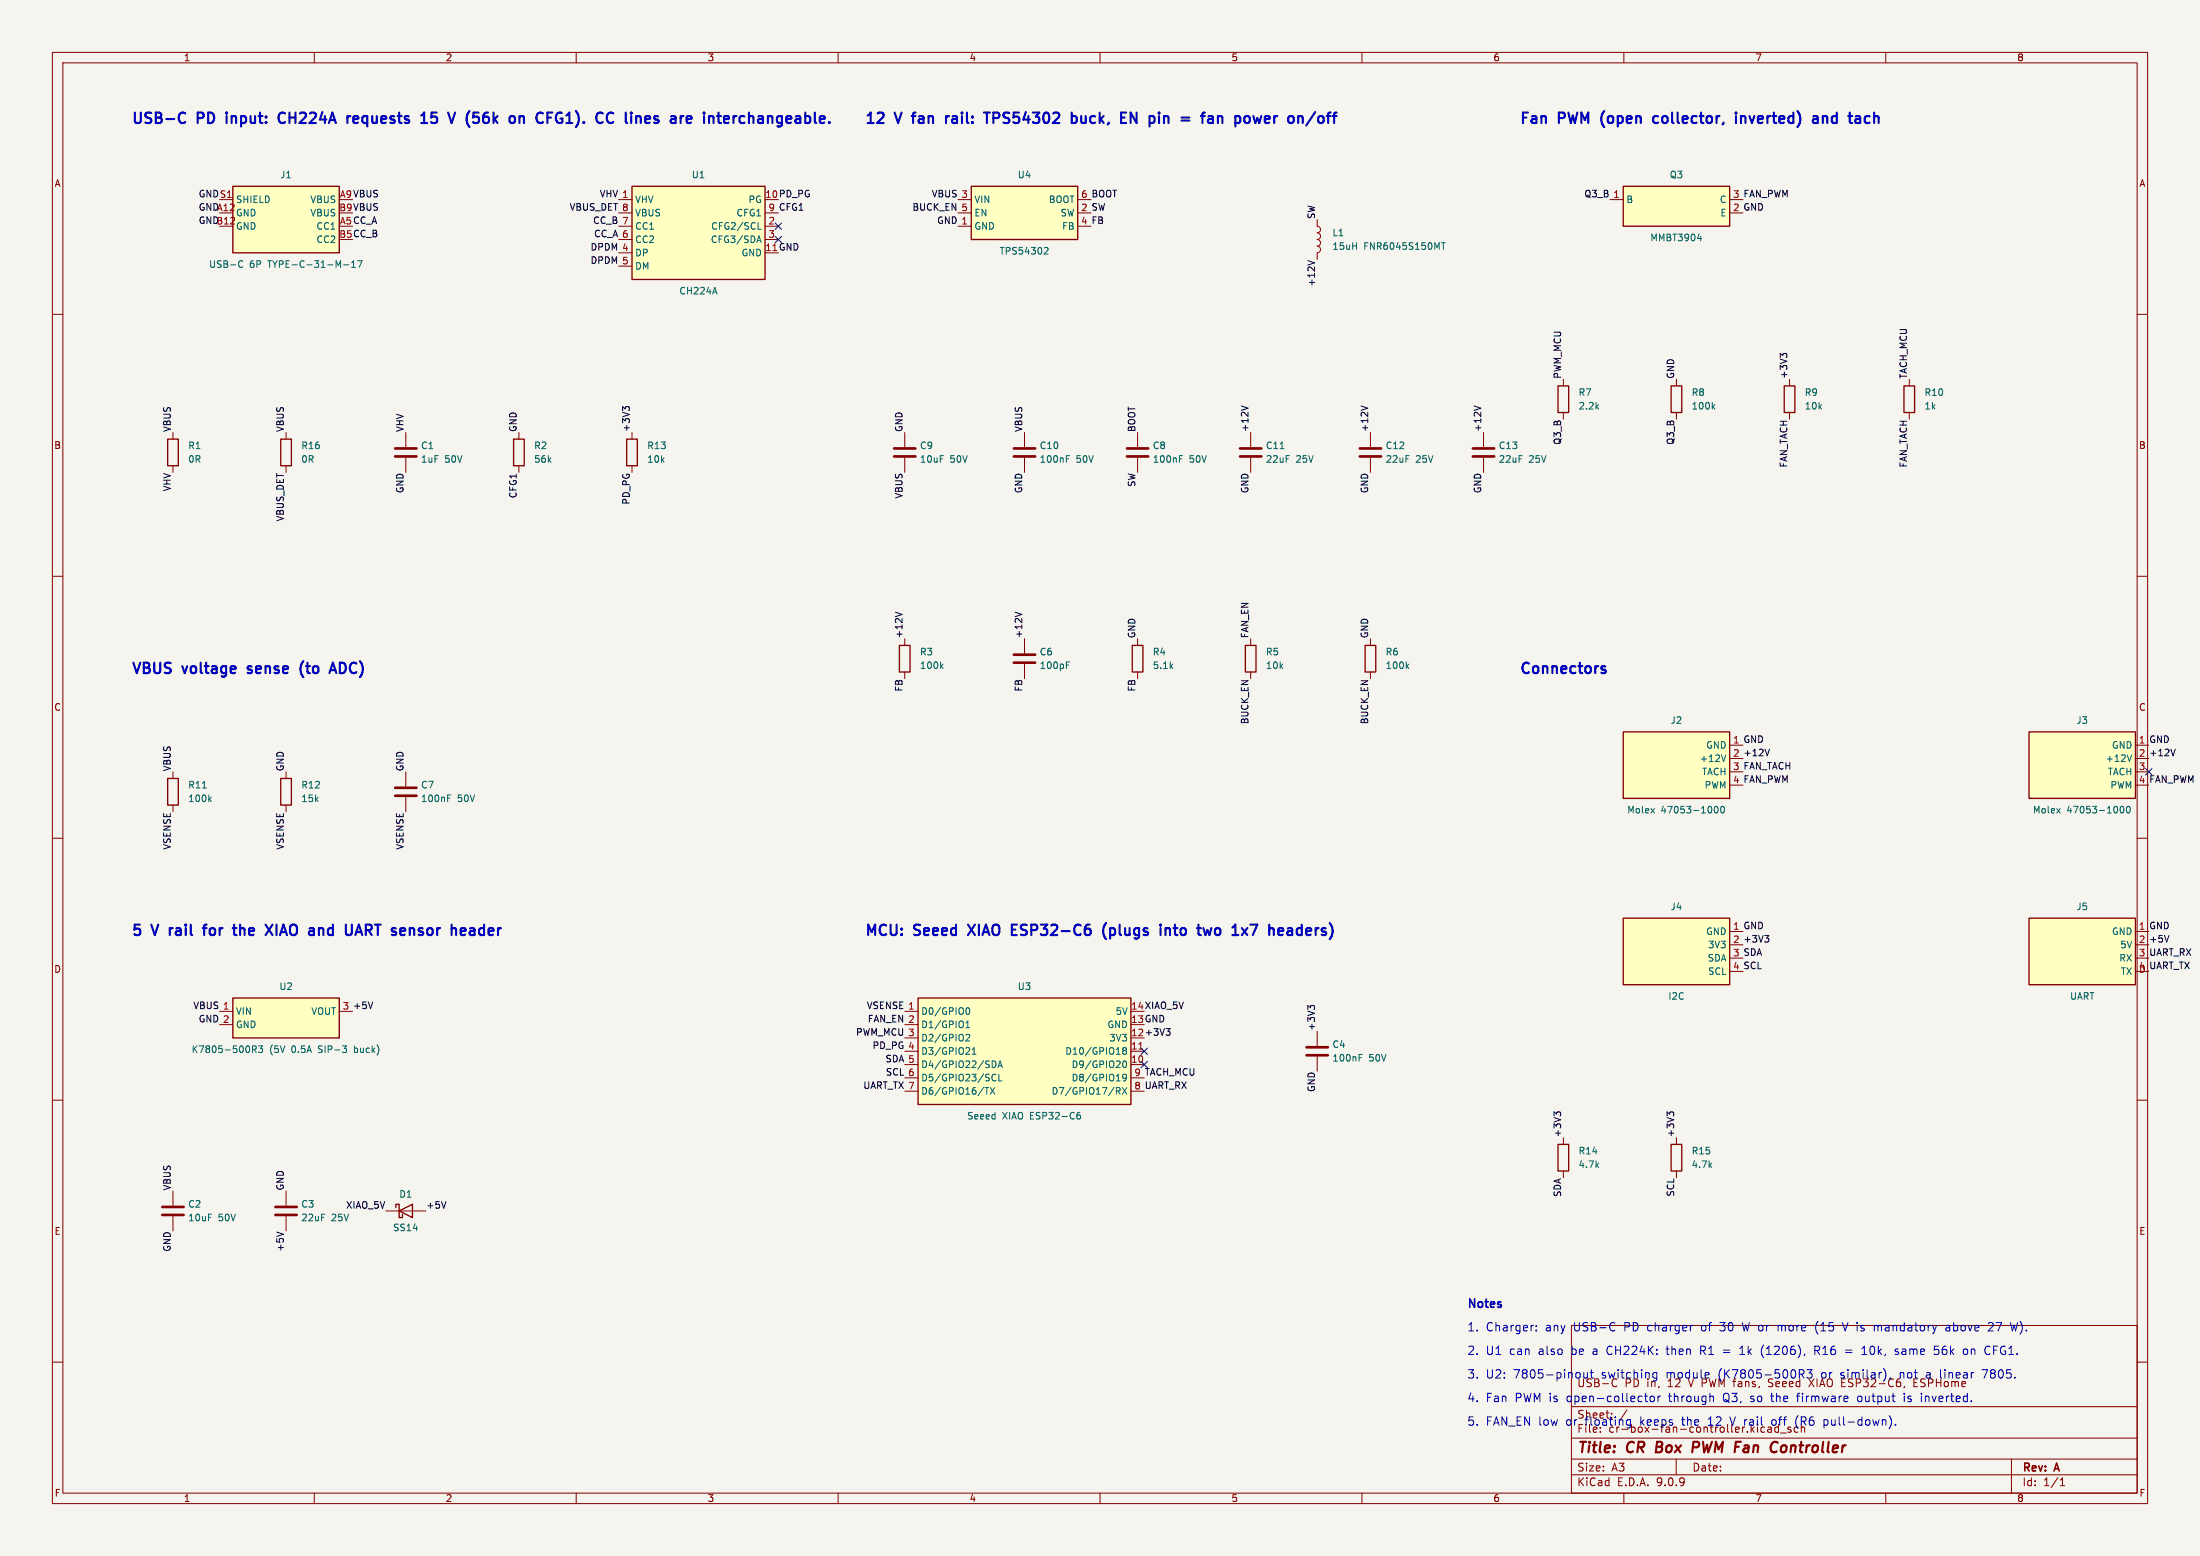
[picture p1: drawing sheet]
<svg xmlns="http://www.w3.org/2000/svg" width="420mm" height="297mm" viewBox="0 0 420 297" stroke-linecap="round" stroke-linejoin="round" font-family="sans-serif">
<path d="M0 0h420v297h-420z" fill="#f5f4ef" stroke="#f5f4ef" stroke-width=".19"/>
<g fill="none" stroke="#840000" stroke-width=".19">
<path d="M10 10h400v277h-400zM12 12h396v273h-396zM60 10v2M110 10v2M160 10v2M210 10v2M260 10v2M310 10v2M360 10v2M10 60h2M408 60h2M10 110h2"/>
<path d="M408 110h2M10 160h2M408 160h2M10 210h2M408 210h2M73.7 231.1h7.6M300 253h108v32h-108zM10 260h2M300 278.5h108M300 274.5h108M300 268.5h108M307.7 269.8v.1"/>
<path d="M308.7 264.5l-.3 .2-.4-.1M310.6 269.1l-1.3 1.9M320 278.5v3M336.2 273.1l.2 .3 .5-.1M337.5 272.5h.6l.1 .9M337.6 264.6l.2 .1M338.2 272.7l-.5 .1a.29 .29 0 0 0-.3 .3 .29 .29 0 0 0 .3 .3l.5-.1M338.8 272.7l.1 .6h.6M339.5 271.9v1.5M339.9 273.5h1.1M341.9 273v.3h-.6M343.2 272.5l-.4-.1-.3 .3 .2 .6h.5"/>
<path d="M345.3 263.2l1 1.5M346.3 263.2l-1 1.5M363.6 264.6l-.1 .2M365.4 263.2v1.5h.7M384 278.5v6.5M408 260h2M60 285v2M110 285v2M160 285v2M210 285v2M260 285v2M300 281.5h108"/>
<path d="M310 285v2M360 285v2M393.3 283.6h.9M393.3 282.5l.4-.4v1.5"/>
</g>
<path d="M316.3 275.2l-.2 2h.8M323.3 275.2h.8M324.1 276.2l-.9 .1M340.7 275.9a.62 .62 0 0 0-.7 .4v.7a.52 .52 0 0 0 .8 .1" fill="none" stroke="#840000" stroke-width=".4"/>
<path d="M75.6 230.5v-.6h.6v2.5h.6v-.6M76.2 231.1l2.5-1.2v2.5z" fill="none" stroke="#840000" stroke-width=".25"/>
<path d="M387.3 139.7h20.4v12.7h-20.4z" fill="#ffffc2"/>
<path d="M98 83.8h2.1v5.1h-2.1zM119.6 83.8h2.1v5.1h-2.1zM387.3 139.7h20.4v12.7h-20.4z" fill="none" stroke="#840000" stroke-width=".25"/>
<path d="M99.1 82.6v1.2M99.1 88.9v1.3M120.6 82.6v1.2M120.6 88.9v1.3M407.7 142.2h2.5M407.7 144.8h2.5M407.7 147.3h2.5M407.7 149.9h2.5" fill="none" stroke="#840000" stroke-width=".19"/>
<path d="M404.9 154l.1-.1a.68 .68 0 0 1 .5 .6 .68 .68 0 0 1-.5 .7 .84 .84 0 0 1-.1-1.2zM406.1 154l.1-.1a.68 .68 0 0 1 .5 .6 .68 .68 0 0 1-.5 .7l-.3-.5zM406.9 144.1l-.4 1.3" fill="none" stroke="#006464" stroke-width=".19"/>
<path d="M309.9 139.7h20.3v12.7h-20.3z" fill="#ffffc2"/>
<path d="M309.9 139.7h20.3v12.7h-20.3z" fill="none" stroke="#840000" stroke-width=".25"/>
<path d="M330.2 142.2h2.5M330.2 147.3h2.5" fill="none" stroke="#840000" stroke-width=".19"/>
<path d="M327.4 154l.2-.1a.68 .68 0 0 1 .4 .6 .68 .68 0 0 1-.4 .7l-.3-.5zM328.6 154l.2-.1a.68 .68 0 0 1 .4 .6 .68 .68 0 0 1-.4 .7l-.3-.5zM329.5 144.1l-.5 1.3" fill="none" stroke="#006464" stroke-width=".19"/>
<path d="M175.3 190.5h40.6v20.3h-40.6z" fill="#ffffc2"/>
<path d="M340.6 73.7h2v5h-2zM363.5 73.7h2v5h-2zM216.2 123.2h2v5.1h-2zM175.3 190.5h40.6v20.3h-40.6z" fill="none" stroke="#840000" stroke-width=".25"/>
<g fill="none" stroke="#840000" stroke-width=".19">
<path d="M341.6 72.4v1.3M341.6 78.7v1.3M364.5 72.4v1.3M364.5 78.7v1.3M172.7 82.6v2.7M172.7 87.4v2.8M195.6 121.9v2.8M195.6 126.7v2.8M217.2 121.9v1.3M217.2 128.3v1.2M172.7 193h2.6M172.7 195.6h2.6"/>
<path d="M172.7 198.1h2.6M251.5 196.9v2.7M172.7 200.7h2.6M172.7 203.2h2.6M172.7 205.7h2.6M172.7 208.3h2.6M215.9 200.7h2.5M215.9 203.2h2.5M215.9 205.7h2.5M215.9 208.3h2.5M251.5 201.7v2.8M54.6 227.3v2.8"/>
<path d="M54.6 232.2v2.7"/>
</g>
<g fill="none" stroke="#006464" stroke-width=".19">
<path d="M203.6 126.9h.4M203.6 126.3h.6M184.4 196.2h.7M184.4 195.3l.4-.4v1.3M184.5 192.6l.2-.3a.68 .68 0 0 1 .4 .7 .68 .68 0 0 1-.4 .6l-.2-.2M184.5 197.5l.4-.1 .2 .4-.8 .9h.8M185.6 201.2h.7M185.6 200.3l.4-.3v1.2M188 207.6h.7M188.4 207.6v1.3M189.1 207.6l.8 1.3M189.4 202.5a.64 .64 0 0 1 .7 .6 .64 .64 0 0 1-.7 .7"/>
<path d="M189.4 206l.4 .3 .3-.1M189.9 207.6l-.8 1.3M190.1 205.2l-.3-.2-.4 .4M190.5 203.8l.4-1.3 .5 1.3M190.6 203.4h.6M190.7 205v1.3h.6M205.6 212.9l.4-.1 .3 .3-.1 .4-.4 .1-.2-.1M206.2 212.3l-.4 .1-.2 .2M213.1 207.6h.5l.2 .2-.1 .4-.6 .1M213.4 208.3l.4 .6M214.3 207.6l.8 1.3M214.4 202.6l.2-.1a.68 .68 0 0 1 .5 .6 .68 .68 0 0 1-.5 .7l-.3-.5z"/>
<path d="M214.6 200.5l-.3 .3 .1 .3 .2 .1h.3l.1-.2v-.2l-.2-.3M214.6 200.5l-.3-.2 .3-.3h.2l.2 .2-.2 .3M214.6 200.5h.2M215 205.6l-.2 .2h-.4l-.1-.2v-.3l.3-.3h.2l.2 .3a.84 .84 0 0 1-.3 1h-.3M215.1 207.6l-.8 1.3M259.5 201.3h.6M259.5 201.9h.4"/>
</g>
<path d="M217.4 200.2h.7" fill="none" stroke="#a90000" stroke-width=".19"/>
<path d="M170.7 85.6h4.1M170.7 87.1h4.1M193.5 125h4.1M193.5 126.5h4.1M249.4 199.9h4.1M249.4 201.4h4.1M52.6 230.4h4M52.6 231.9h4" fill="none" stroke="#840000" stroke-width=".51"/>
<path d="M387.3 175.3h20.4v12.7h-20.4z" fill="#ffffc2"/>
<path d="M387.3 175.3h20.4v12.7h-20.4z" fill="none" stroke="#840000" stroke-width=".25"/>
<path d="M407.7 177.8h2.5M407.7 180.3h2.5M407.7 182.9h2.5M407.7 185.4h2.5" fill="none" stroke="#840000" stroke-width=".19"/>
<path d="M185.4 35.6h20.3v10.1h-20.3z" fill="#ffffc2"/>
<path d="M185.4 35.6h20.3v10.1h-20.3zM32 148.6h2v5.1h-2z" fill="none" stroke="#840000" stroke-width=".25"/>
<path d="M182.9 38.1h2.5M205.7 38.1h2.6M182.9 40.6h2.5M182.9 43.2h2.5M283.2 82.6v2.7M283.2 87.4v2.8M33 147.3v1.3M33 153.7v1.2" fill="none" stroke="#840000" stroke-width=".19"/>
<path d="M199.5 47.2l.5 .1 .1 .3-.8 .9h.8M38.7 150.4h.7M40 152.5l.3 .5M40.3 152.2l-.4 .4" fill="none" stroke="#006464" stroke-width=".19"/>
<path d="M281.2 85.6h4M281.2 87.1h4" fill="none" stroke="#840000" stroke-width=".51"/>
<path d="M309.9 35.6h20.3v7.6h-20.3z" fill="#ffffc2"/>
<path d="M309.9 35.6h20.3v7.6h-20.3zM297.4 73.7h2.1v5h-2.1z" fill="none" stroke="#840000" stroke-width=".25"/>
<path d="M307.3 38.1h2.6M330.2 38.1h2.5M298.4 72.4v1.3M298.4 78.7v1.3" fill="none" stroke="#840000" stroke-width=".19"/>
<path d="M324.1 45.5h.7M324.7 45.1v.9" fill="none" stroke="#006464" stroke-width=".19"/>
<path d="M44.4 190.5h20.4v7.6h-20.4z" fill="#ffffc2"/>
<path d="M319 73.7h2.1v5h-2.1zM32 83.8h2v5.1h-2zM53.6 83.8h2v5.1h-2zM53.6 148.6h2v5.1h-2zM44.4 190.5h20.4v7.6h-20.4z" fill="none" stroke="#840000" stroke-width=".25"/>
<g fill="none" stroke="#840000" stroke-width=".19">
<path d="M320 72.4v1.3M320 78.7v1.3M33 82.6v1.2M33 88.9v1.3M54.6 82.6v1.2M54.6 88.9v1.3M77.5 82.6v2.7M77.5 87.4v2.8M217.2 82.6v2.7M217.2 87.4v2.8M54.6 147.3v1.3M54.6 153.7v1.2"/>
<path d="M77.5 147.3v2.8M77.5 152.1v2.8M41.9 193h2.5M41.9 195.6h2.5M64.8 193h2.5M33 227.3v2.8M33 232.2v2.7"/>
</g>
<path d="M327 77.6l.4 .5M327.4 77.2l-.5 .5M225.2 87.6h.4M225.2 87h.6M85.5 152.3h.4M85.5 151.7h.6M49.3 199.6h.8l-.4 .5 .4 .1v.6l-.2 .1-.6-.1M65.4 199.6h.8l-.5 .5M48.2 200.3l.6-.1 .1-.1v-.3l-.7-.2v1.3M48.5 200.3l.4 .6M65.9 200.1l.3 .3v.3l-.3 .2" fill="none" stroke="#006464" stroke-width=".19"/>
<path d="M75.4 85.6h4.1M75.4 87.1h4.1M215.1 85.6h4.1M215.1 87.1h4.1M75.4 150.4h4.1M75.4 151.9h4.1M31 230.4h4.1M31 231.9h4.1" fill="none" stroke="#840000" stroke-width=".51"/>
<path d="M44.4 35.6h20.4v12.7h-20.4z" fill="#ffffc2"/>
<path d="M44.4 35.6h20.4v12.7h-20.4zM171.7 123.2h2v5.1h-2z" fill="none" stroke="#840000" stroke-width=".25"/>
<path d="M41.9 38.1h2.5M251.5 41.9v1.3a.63 .63 0 0 1 .6 .6 .63 .63 0 0 1-.6 .6 .64 .64 0 0 1 .6 .7 .64 .64 0 0 1-.6 .6 .64 .64 0 0 1 .6 .6 .64 .64 0 0 1-.6 .7M251.5 47a.63 .63 0 0 1 .6 .6 .63 .63 0 0 1-.6 .7v1.2M195.6 82.6v2.7M195.6 87.4v2.8M238.8 82.6v2.7M238.8 87.4v2.8M261.6 82.6v2.7M261.6 87.4v2.8M172.7 121.9v1.3M172.7 128.3v1.2" fill="none" stroke="#840000" stroke-width=".19"/>
<g fill="none" stroke="#006464" stroke-width=".19">
<path d="M45.8 49.8l.5 .1M46.3 50.9l-.5 .1M65.6 50.6h1M67.1 51h.8M67.1 50.1l.4-.3v1.2M68.3 49.8h.8l-.5 1.2M275.2 46.3h.7M275.5 46.3v1.3M203.6 87.6h.4M203.6 87h.6M244.4 85.6h.7M179.7 127.1l.3 .5"/>
<path d="M180 126.8l-.4 .4"/>
</g>
<path d="M193.5 85.6h4.1M193.5 87.1h4.1M236.7 85.6h4.1M236.7 87.1h4.1M259.6 85.6h4.1M259.6 87.1h4.1" fill="none" stroke="#840000" stroke-width=".51"/>
<path d="M309.9 175.3h20.3v12.7h-20.3z" fill="#ffffc2"/>
<path d="M237.7 123.2h2.1v5.1h-2.1zM309.9 175.3h20.3v12.7h-20.3zM297.4 218.4h2.1v5.1h-2.1zM319 218.4h2.1v5.1h-2.1z" fill="none" stroke="#840000" stroke-width=".25"/>
<path d="M238.8 121.9v1.3M238.8 128.3v1.2M330.2 177.8h2.5M330.2 182.9h2.5M298.4 217.2v1.2M320 217.2v1.2M298.4 223.5v1.3M320 223.5v1.3" fill="none" stroke="#840000" stroke-width=".19"/>
<path d="M120.6 35.6h25.4v17.7h-25.4z" fill="#ffffc2"/>
<path d="M120.6 35.6h25.4v17.7h-25.4zM260.6 123.2h2v5.1h-2z" fill="none" stroke="#840000" stroke-width=".25"/>
<path d="M118.1 38.1h2.5M118.1 40.6h2.5M118.1 43.2h2.5M118.1 45.7h2.5M118.1 48.3h2.5M118.1 50.8h2.5M146 40.6h2.6M146 43.2h2.6M146 45.7h2.6M261.6 121.9v1.3M261.6 128.3v1.2" fill="none" stroke="#840000" stroke-width=".19"/>
<path d="M136.5 54.8l.4 1.3M144.6 45.9h.6M144.7 43.8h.6M144.9 45l.4 1.3M268.6 127.1l.3 .5M268.9 126.8l-.4 .4" fill="none" stroke="#006464" stroke-width=".19"/>
<g fill="none" stroke="#0f0f0f" stroke-width=".19">
<path d="M249.7 49.8l1.2 .4M119.4 78l-.5-.4v.8M119.4 77.9l.2-.3h.3l.2 .3M237 77.5l1.2 .4M259.8 77.5l1.3 .4M281.4 77.5l1.3 .4M340.3 67.9l-.5-.4v.7M340.3 67.7l.3-.2h.3l.2 .2M170.9 116.9l1.3 .4M193.8 116.9l1.3 .4M337.8 143l-.4 1.3M415.3 143l-.5 1.3"/>
<path d="M336.9 178.6h.8l-.4 .4M337.4 179l.3 .3v.3l-.3 .2M414.1 178.6l-.5 1.2M71.2 191.3l-.5 1.2M222.6 196.3h.8l-.4 .5M223.1 196.8l.3 .3v.3l-.3 .2M250.2 192.3l-.5-.4v.8M250.2 192.2l.2-.3h.3l.2 .3M297.2 212.7l-.5-.5v.8M297.2 212.5l.2-.3h.3l.2 .3M318.7 212.5l.3-.3h.3l.2 .3M318.7 212.7l-.4-.5v.8"/>
<path d="M52.8 235.2l1.3 .4M85.1 229.4l-.4 1.2"/>
</g>
<path d="M148 42.6l1.2 1.2M148 45.1l1.2 1.2M149.2 42.6l-1.2 1.2M149.2 45.1l-1.2 1.2M409.6 146.7l1.2 1.2M410.8 146.7l-1.2 1.2M217.8 200.1l1.2 1.2M217.8 202.6l1.2 1.2M219 200.1l-1.2 1.2M219 202.6l-1.2 1.2" fill="none" stroke="#000084" stroke-width=".19"/>
<g fill="none" stroke="#0000c2" stroke-width=".19">
<path d="M293.3 253.9v.1M293.3 253.1v.1M308 252.4l.3 .2M308.3 253.9l-.3 .1M324.7 257.8h.6M325.3 256.9h-.6v1.6M329 257.7h1.2M329 258.2h1.2M332.1 258.5h1M332.6 256.9l-.5 .5M332.6 252.4l.4 1.6M336.7 256.7a1.84 1.84 0 0 0 0 2.5"/>
<path d="M339.5 253v1M339.9 253l-.4 .1M346.5 257.8h.6M346.8 257.8l.6 .7M347.1 256.9h-.6v1.6M347.1 252.2a1.84 1.84 0 0 0 0 2.5M351.7 252.4l.6 1.6 .5-1.6M352.3 257.7h1.2M352.3 258.2h1.2M355.5 258.5h.9M355.6 257.3l.3-.4v1.6M358 253h.3l.2 .2"/>
<path d="M358.5 253.2v.8M358.7 253l-.2 .2M362.4 257.6l-.4-.1-.2 .2 .1 .2 .5 .2v.4h-.6M369.3 256.9h.8M369.5 257.6h.4l.3 .3-.2 .6h-.5M371.5 253.1h.6l.1 .9M372.2 253.4h-.5a.31 .31 0 0 0-.3 .3 .31 .31 0 0 0 .3 .3h.5M375.3 257.5l.3 .3v.4l-.3 .3M379.8 257l.1 .1M379.8 252.4l.6 .1 .1 .4-1 1.1h1M379.9 258.4l-.1 .1M385.2 252.4l-.4 1.6-.3-1.1"/>
<path d="M301.4 262l.3 .3v.4M302.3 262v.8M303 262v1M303.6 262h.6M303.8 261.4v1.4M310.7 271.1h.6M311.3 271v1.3M313.9 266.5h.6M314.2 265.9v1.4l.3 .2M315.1 266.6l.2-.1 .5 .1v.6l-.1 .3h-.4l-.2-.1zM316.3 262.1l-.5-.1-.2 .1M316.3 262v1.3"/>
<path d="M316.5 266.5v1M317 266.5l-.3 .1-.2 .2M326.3 270.8l-.2 .1M330.2 270.4l.6 1.6M338 266.5h.6M338.5 271l-.3 .3v.4l.3 .3M343 266.5h.6M343.3 270.2a1.83 1.83 0 0 0 0 2.5M343.3 266l-.1 1.5M343.5 261.4h.6l.3 .4-.1 .4-.8 .1M343.9 262.3l.5 .7M344.9 261.4h1l-.5 .7 .5 .1v.5"/>
<path d="M344.9 262.9l.3 .1h.4M348.2 271.1h.6M348.2 271v1.6M348.2 272h.6M354.9 266.5l-.3 .3v.4l.3 .3M360.9 270.5l.2 .8-.2 1.1M361.9 271.9v.1M363.5 265.9v.2M363.5 266.5v1M366.8 265.9v.2M367.9 262l-.1 .1M367.9 262.4l-.2 .4"/>
<path d="M378.4 261.4h1.1l-.7 1.6"/>
</g>
<g fill="none" stroke="#0000c2" stroke-width=".4">
<path d="M34.5 21.6a.7 .7 0 0 1 .9 .1M35.4 23.3a.7 .7 0 0 1-.9 .1M43.3 21.5v.2M43.3 22.2v1.3M54.3 21.6a.92 .92 0 0 0-1.1 .3 .92 .92 0 0 0 .1 1.1 .7 .7 0 0 0 1 .4M66.9 22.2h-.4M68.1 22.2h-.4l-.2 .2v1l.6 .1M68.4 22.6l-.9 .2M80.4 23.5h1.1M82.3 23.3l.3 .2h.5M83.4 21.5h-1l-.1 .9 .3-.2h.5M92.6 22.2l.6 .1"/>
<path d="M93.2 23.4l-.6 .1M93.2 21.5l-.6 .1M107 22.6h.4v.7l-.4 .2M107.1 21.5l.2 .1M119.5 21.5v1.7l.2 .3M135.4 22.2v1.3M136.1 22.2a.54 .54 0 0 0-.7 .1M141.9 22.2h.2M142.1 23.4l-.2 .1M143 21.5v2M143.5 22.2l-.5 .1M174 22.2h.8"/>
<path d="M180.6 22.2v1.3M181.2 22.2h-.4l-.2 .3M187.8 21.5h1.2M188.4 21.5v2M189.6 22.5h.8M190.4 21.5h-.8v2M204.6 22.2h.6l.3 .3v.6l-.1 .3h-.8M204.6 21.5v2M206.4 22.2l.1 1.2h.7M215.8 21.5l1.2 2v-2M222.5 22.2h.5l.1 .2v1.1M229.3 22.2h.7"/>
<path d="M230 21.5l-.4 .1-.1 .2v1.7M242.3 22.2h-.6l-.2 .2v1h.8M242.4 22.6l-.9 .2M252 22.2a.54 .54 0 0 1 .7 .3v.6a.54 .54 0 0 1-.7 .4M316.5 22.2h-.5l-.4 .3v.6l.2 .3h.7M331.4 21.5v.2M331.4 22.2v1.3M332.4 22.2v1.3M333.1 22.2a.54 .54 0 0 0-.7 .1M346.4 22.2h.3l.3 .2v1.1M347 23.4l-.6 .1M347 22.6l-.6 .1"/>
<path d="M348 22.2v1.3M348.5 22.2l-.5 .1M356.4 22.2l-.4 .3v.6l.4 .4M47.3 128.4l.2 .1M47.4 127.2v.5M57.9 126.2a2.29 2.29 0 0 0 0 3M62.9 128.5l.6-2 .7 2M63.1 127.9h.9M306.3 127.8l.2 .3-.2 .4M306.3 127.2h.2M32.4 177.2v1.3M32.5 177.3l-.1 .2"/>
<path d="M38.7 177.2h.8M39.5 176.5l-.4 .1-.1 .2v1.7M45.8 176.5v2M46.4 177.2l-.6 .1M52.8 176.5v2M68 177.9h1M68.5 176.5l.7 2M69.8 177.5h.8M70.6 176.5h-.8v2M92.2 177.2h-.6l-.1 .3v.8l.3 .2h.4M184.8 176.5l1.3 2M186.1 176.5l-1.3 2"/>
<path d="M193.2 177.4h.6M193.2 178.5h.9M193.2 176.5h.9M211.2 176.2a2.29 2.29 0 0 0 0 3M211.9 178.4l.6 .1M211.9 177.2v2M212.5 177.2h-.6M222.5 177.3a.5 .5 0 0 1 .9 .1v1.1M222.5 177.2v1.3M224 177.2h.8M231.3 177.2l-.4 1.3-.4-1M238.7 176.5h1.3l-.8 2"/>
<path d="M245.7 178.2l.3 .3 .7-.1M245.8 177.2h.8l.1 1.3M246.7 177.6l-.7 .1-.3 .3"/>
</g>
<g font-size="2.8" fill="#0000c2">
<text x="25" y="23.7">USB-C</text>
<text x="37.8" y="23.7">PD</text>
<text x="44.1" y="23.7">input:</text>
<text x="54.9" y="23.7">CH224A</text>
<text x="68.8" y="23.7">requests</text>
<text x="83.8" y="23.7">15</text>
<text x="89.9" y="23.7">V</text>
<text x="93.9" y="23.7">(56k</text>
<text x="103" y="23.7">on</text>
<text x="109" y="23.7">CFG1).</text>
<text x="121.2" y="23.7">CC</text>
<text x="127.5" y="23.7">lines</text>
<text x="137" y="23.7">are</text>
<text x="144.1" y="23.7">interchangeable.12</text>
<text x="171.1" y="23.7">V</text>
<text x="175.2" y="23.7">fan</text>
<text x="182.3" y="23.7">rail:</text>
<text x="190.6" y="23.7">TPS54302</text>
<text x="207.9" y="23.7">buck,</text>
<text x="218.1" y="23.7">EN</text>
<text x="224.3" y="23.7">pin</text>
<text x="231.2" y="23.7">=</text>
<text x="236" y="23.7">fan</text>
<text x="243.1" y="23.7">power</text>
<text x="254.1" y="23.7">on/off</text>
<text x="290" y="23.7">Fan</text>
<text x="297.7" y="23.7">PWM</text>
<text x="306.6" y="23.7">(open</text>
<text x="317.4" y="23.7">collector,</text>
<text x="333.9" y="23.7">inverted)</text>
<text x="349.4" y="23.7">and</text>
<text x="357.2" y="23.7">tach</text>
<text x="25" y="128.8">VBUS</text>
<text x="35" y="128.8">voltage</text>
<text x="48.2" y="128.8">sense</text>
<text x="59" y="128.8">(to</text>
<text x="65.6" y="128.8">ADC)</text>
<text x="290" y="128.8">Connectors</text>
<text x="25" y="178.7">5</text>
<text x="29.2" y="178.7">V</text>
<text x="33.3" y="178.7">rail</text>
<text x="40.6" y="178.7">for</text>
<text x="47.2" y="178.7">the</text>
<text x="54.1" y="178.7">XIAO</text>
<text x="63.1" y="178.7">and</text>
<text x="70.9" y="178.7">UART sensor</text>
<text x="92.7" y="178.7">header</text>
<text x="165" y="178.7">MCU:</text>
<text x="174.7" y="178.7">Seeed</text>
<text x="185.8" y="178.7">XIAO</text>
<text x="194.8" y="178.7">ESP32-C6</text>
<text x="213.1" y="178.7">(plugs</text>
<text x="224.8" y="178.7">into</text>
<text x="232.8" y="178.7">two</text>
<text x="240.2" y="178.7">1x7</text>
<text x="248" y="178.7">headers)</text>
</g>
<g font-size="2.8" fill="#840000">
<text x="301" y="277.9">Title:</text>
<text x="310.6" y="277.9">CR</text>
<text x="317" y="277.9">Box</text>
<text x="324.7" y="277.9">PWM Fan</text>
<text x="341.3" y="277.9">Controller</text>
</g>
<g font-size="2.2" fill="#0000c2">
<text x="280" y="249.8">Notes</text>
<text x="280" y="254.3">1.</text>
<text x="283.6" y="254.3">Charger:</text>
<text x="295.1" y="254.3">any</text>
<text x="300.5" y="254.3">USB-C</text>
<text x="310.3" y="254.3">PD charger</text>
<text x="325.2" y="254.3">of</text>
<text x="329" y="254.3">30</text>
<text x="333.4" y="254.3">W or</text>
<text x="340.3" y="254.3">more</text>
<text x="347.6" y="254.3">(15</text>
<text x="353.1" y="254.3">V is</text>
<text x="359.3" y="254.3">mandatory</text>
<text x="373.1" y="254.3">above</text>
<text x="381.4" y="254.3">27</text>
<text x="385.8" y="254.3">W).</text>
<text x="280" y="258.8">2.</text>
<text x="280" y="263.3">3.</text>
<text x="283.6" y="258.8">U1</text>
<text x="283.6" y="263.3">U2:</text>
<text x="288.2" y="258.8">can</text>
<text x="289" y="263.3">7805-pinout</text>
<text x="293.8" y="258.8">also</text>
<text x="300.2" y="258.8">be</text>
<text x="304.4" y="258.8">a</text>
<text x="305.9" y="263.3">switching</text>
<text x="307.2" y="258.8">CH224K:</text>
<text x="318.3" y="263.3">module</text>
<text x="318.8" y="258.8">then</text>
<text x="325.3" y="258.8">R1</text>
<text x="328.4" y="263.3">(K7805-500R3</text>
<text x="333.1" y="258.8">1k</text>
<text x="337.3" y="258.8">(1206),</text>
<text x="347.6" y="258.8">R16</text>
<text x="348.2" y="263.3">or</text>
<text x="352" y="263.3">similar),</text>
<text x="353.6" y="258.8">=</text>
<text x="357" y="258.8">10k,</text>
<text x="363.4" y="263.3">not</text>
<text x="363.4" y="258.8">same</text>
<text x="368.5" y="263.3">a</text>
<text x="371" y="258.8">56k</text>
<text x="371.4" y="263.3">linear</text>
<text x="376.7" y="258.8">on</text>
<text x="379.6" y="263.3">7805.</text>
<text x="381" y="258.8">CFG1.</text>
<text x="280" y="267.7">4.</text>
<text x="283.6" y="267.7">Fan</text>
<text x="289.3" y="267.7">PWM is</text>
<text x="299.3" y="267.7">open-collector</text>
<text x="318.9" y="267.7">through</text>
<text x="329.4" y="267.7">Q3,</text>
<text x="334.8" y="267.7">so</text>
<text x="338.8" y="267.7">the</text>
<text x="343.9" y="267.7">firmware</text>
<text x="355.6" y="267.7">output</text>
<text x="364.6" y="267.7">is</text>
<text x="368" y="267.7">inverted.</text>
<text x="280" y="272.2">5.</text>
<text x="283.6" y="272.2">FAN_EN low</text>
<text x="299.1" y="272.2">or</text>
<text x="302.9" y="272.2">floating</text>
<text x="313.4" y="272.2">keeps</text>
<text x="321.6" y="272.2">the</text>
<text x="326.7" y="272.2">12</text>
<text x="331.1" y="272.2">V rail</text>
<text x="339.2" y="272.2">off</text>
<text x="343.8" y="272.2">(R6</text>
<text x="349.4" y="272.2">pull-down).</text>
</g>
<g font-size="2.1" fill="#0000c2">
<text x="301" y="265">USB-C</text>
<text x="310.1" y="265">PD in,</text>
<text x="318.5" y="265">12</text>
<text x="322.7" y="265">V PWM fans,</text>
<text x="338.3" y="265">Seeed</text>
<text x="346.2" y="265">XIAO ESP32-C6,</text>
<text x="366.5" y="265">ESPHome</text>
<text x="301" y="273.7">File:</text>
<text x="301" y="271">Sheet:</text>
<text x="307.1" y="273.7">cr-box-fan-controller.kicad_sch</text>
<text x="309.2" y="271">/</text>
</g>
<g font-size="2.1" fill="#840000">
<text x="301" y="281.1">Size:</text>
<text x="307.6" y="281.1">A3</text>
<text x="323" y="281.1">Date:</text>
<text x="386" y="281.3">Rev:</text>
<text x="392.4" y="281.3">A</text>
<text x="301" y="283.9">KiCad</text>
<text x="308.7" y="283.9">E.D.A.</text>
<text x="316.3" y="283.9">9.0.9</text>
<text x="386" y="283.9">Id:</text>
<text x="390.1" y="283.9">1/1</text>
</g>
<g font-size="1.8" fill="#840000">
<text x="35" y="11.9">1</text>
<text x="85" y="11.9">2</text>
<text x="135" y="11.9">3</text>
<text x="185" y="11.9">4</text>
<text x="235" y="11.9">5</text>
<text x="285" y="11.9">6</text>
<text x="335" y="11.9">7</text>
<text x="385" y="11.9">8</text>
<text x="10.3" y="35.9">A</text>
<text x="408.3" y="35.9">A</text>
<text x="10.3" y="85.9">B</text>
<text x="408.2" y="85.9">B</text>
<text x="10.3" y="135.9">C</text>
<text x="408.2" y="135.9">C</text>
<text x="10.3" y="185.9">D</text>
<text x="10.3" y="235.9">E</text>
<text x="408.3" y="235.9">E</text>
<text x="10.3" y="285.9">F</text>
<text x="35" y="286.9">1</text>
<text x="85" y="286.9">2</text>
<text x="135" y="286.9">3</text>
<text x="185" y="286.9">4</text>
<text x="235" y="286.9">5</text>
<text x="285" y="286.9">6</text>
<text x="335" y="286.9">7</text>
<text x="385" y="286.9">8</text>
<text x="408.3" y="285.9">F</text>
</g>
<g font-size="1.8" fill="#006464">
<text x="53.4" y="34.2">J1</text>
<text x="132" y="34.2">U1</text>
<text x="194.2" y="34.2">U4</text>
<text x="318.7" y="34.2">Q3</text>
<text x="59.2" y="39">VBUS</text>
<text x="59.2" y="41.5">VBUS</text>
<text x="121.2" y="39">VHV</text>
<text x="121.2" y="41.5">VBUS</text>
<text x="140.5" y="41.5">CFG1</text>
<text x="142.8" y="39">PG</text>
<text x="185.9" y="39">VIN</text>
<text x="185.9" y="41.5">EN</text>
<text x="200.1" y="39">BOOT</text>
<text x="202.4" y="41.5">SW</text>
<text x="310.4" y="39">B</text>
<text x="328.2" y="39">C</text>
<text x="328.3" y="41.5">E</text>
<text x="45" y="44">GND</text>
<text x="60.3" y="44">CC1</text>
<text x="60.3" y="46.6">CC2</text>
<text x="121.2" y="44">CC1</text>
<text x="121.2" y="46.6">CC2</text>
<text x="135.6" y="46.6">CFG3/SDA</text>
<text x="135.7" y="44">CFG2/SCL</text>
<text x="185.9" y="44">GND</text>
<text x="202.7" y="44">FB</text>
<text x="254.3" y="45.3">L1</text>
<text x="254.3" y="47.9">15uH</text>
<text x="260.3" y="47.9">FNR6045S150MT</text>
<text x="314.9" y="46.2">MMBT3904</text>
<text x="39.8" y="51.3">USB-C</text>
<text x="47.6" y="51.3">6P</text>
<text x="51.3" y="51.3">TYPE-C-31-M-17</text>
<text x="121.2" y="49.1">DP</text>
<text x="121.2" y="51.7">DM</text>
<text x="141.5" y="49.1">GND</text>
<text x="190.7" y="48.8">TPS54302</text>
<text x="129.6" y="56.4">CH224A</text>
<text x="301.3" y="75.8">R7</text>
<text x="322.8" y="75.8">R8</text>
<text x="344.4" y="75.8">R9</text>
<text x="367.3" y="75.8">R10</text>
<text x="301.3" y="78.4">2.2k</text>
<text x="322.8" y="78.4">100k</text>
<text x="344.4" y="78.4">10k</text>
<text x="367.3" y="78.4">1k</text>
<text x="35.8" y="85.9">R1</text>
<text x="35.8" y="88.5">0R</text>
<text x="57.4" y="88.5">0R</text>
<text x="57.4" y="85.9">R16</text>
<text x="80.3" y="85.9">C1</text>
<text x="80.3" y="88.5">1uF</text>
<text x="84.9" y="88.5">50V</text>
<text x="101.9" y="85.9">R2</text>
<text x="101.9" y="88.5">56k</text>
<text x="123.5" y="88.5">10k</text>
<text x="123.5" y="85.9">R13</text>
<text x="175.5" y="85.9">C9</text>
<text x="175.5" y="88.5">10uF</text>
<text x="181.4" y="88.5">50V</text>
<text x="198.4" y="88.5">100nF</text>
<text x="198.4" y="85.9">C10</text>
<text x="205.4" y="88.5">50V</text>
<text x="220" y="85.9">C8</text>
<text x="220" y="88.5">100nF</text>
<text x="227" y="88.5">50V</text>
<text x="241.6" y="85.9">C11</text>
<text x="241.6" y="88.5">22uF</text>
<text x="247.4" y="88.5">25V</text>
<text x="264.4" y="85.9">C12</text>
<text x="264.4" y="88.5">22uF</text>
<text x="270.3" y="88.5">25V</text>
<text x="286" y="85.9">C13</text>
<text x="286" y="88.5">22uF</text>
<text x="291.8" y="88.5">25V</text>
<text x="175.5" y="125.3">R3</text>
<text x="198.4" y="125.3">C6</text>
<text x="220" y="125.3">R4</text>
<text x="241.6" y="125.3">R5</text>
<text x="264.4" y="125.3">R6</text>
<text x="175.5" y="127.9">100k</text>
<text x="198.4" y="127.9">100pF</text>
<text x="220" y="127.9">5.1k</text>
<text x="241.6" y="127.9">10k</text>
<text x="264.4" y="127.9">100k</text>
<text x="318.8" y="138.4">J2</text>
<text x="325.6" y="143.1">GND</text>
<text x="396.3" y="138.4">J3</text>
<text x="403.1" y="143.1">GND</text>
<text x="324.4" y="145.6">+12V</text>
<text x="324.8" y="148.2">TACH</text>
<text x="401.9" y="145.6">+12V</text>
<text x="402.3" y="148.2">TACH</text>
<text x="35.8" y="150.7">R11</text>
<text x="35.8" y="153.3">100k</text>
<text x="57.4" y="153.3">15k</text>
<text x="57.4" y="150.7">R12</text>
<text x="80.3" y="150.7">C7</text>
<text x="80.3" y="153.3">100nF</text>
<text x="87.3" y="153.3">50V</text>
<text x="310.5" y="155.5">Molex</text>
<text x="317.1" y="155.5">47053-1000</text>
<text x="325.3" y="150.7">PWM</text>
<text x="388" y="155.5">Molex</text>
<text x="394.6" y="155.5">47053-1000</text>
<text x="402.8" y="150.7">PWM</text>
<text x="318.8" y="173.9">J4</text>
<text x="396.3" y="173.9">J5</text>
<text x="325.6" y="178.7">GND</text>
<text x="403.1" y="178.7">GND</text>
<text x="325.9" y="183.7">SDA</text>
<text x="326" y="181.2">3V3</text>
<text x="404.5" y="183.7">RX</text>
<text x="404.7" y="181.2">5V</text>
<text x="53.2" y="189.2">U2</text>
<text x="194.2" y="189.2">U3</text>
<text x="318.4" y="191">I2C</text>
<text x="326" y="186.3">SCL</text>
<text x="395.1" y="191">UART</text>
<text x="404.8" y="186.3">TX</text>
<text x="45" y="193.9">VIN</text>
<text x="45" y="196.4">GND</text>
<text x="59.3" y="193.9">VOUT</text>
<text x="175.8" y="193.9">D0/GPIO0</text>
<text x="175.8" y="196.4">D1/GPIO1</text>
<text x="211.3" y="196.4">GND</text>
<text x="212.9" y="193.9">5V</text>
<text x="36.5" y="201.2">K7805-500R3</text>
<text x="51.4" y="201.2">(5V</text>
<text x="55.8" y="201.2">0.5A</text>
<text x="61" y="201.2">SIP-3</text>
<text x="68.1" y="201.2">buck)</text>
<text x="175.8" y="199">D2/GPIO2</text>
<text x="175.8" y="201.5">D3/GPIO21</text>
<text x="203.3" y="201.5">D10/GPIO18</text>
<text x="211.7" y="199">3V3</text>
<text x="254.3" y="200.2">C4</text>
<text x="254.3" y="202.8">100nF</text>
<text x="261.3" y="202.8">50V</text>
<text x="175.8" y="204.1">D4/GPIO22/SDA</text>
<text x="175.8" y="206.6">D5/GPIO23/SCL</text>
<text x="175.8" y="209.1">D6/GPIO16/TX</text>
<text x="200.7" y="209.1">D7/GPIO17/RX</text>
<text x="204.5" y="204.1">D9/GPIO20</text>
<text x="204.5" y="206.6">D8/GPIO19</text>
<text x="184.5" y="213.9">Seeed</text>
<text x="191.3" y="213.9">XIAO ESP32-C6</text>
<text x="301.3" y="220.5">R14</text>
<text x="322.8" y="220.5">R15</text>
<text x="301.3" y="223.1">4.7k</text>
<text x="322.8" y="223.1">4.7k</text>
<text x="35.8" y="230.7">C2</text>
<text x="35.8" y="233.3">10uF</text>
<text x="41.7" y="233.3">50V</text>
<text x="57.4" y="230.7">C3</text>
<text x="57.4" y="233.3">22uF</text>
<text x="63.2" y="233.3">25V</text>
<text x="76.1" y="228.8">D1</text>
<text x="74.9" y="235.2">SS14</text>
</g>
<g font-size="1.8" fill="#0f0f0f">
<text x="37.8" y="37.8">GNDS1</text>
<text x="37.8" y="40.3">GNDA12</text>
<text x="64.7" y="40.4">B9 VBUS</text>
<text x="64.8" y="37.8">A9 VBUS</text>
<text x="108.7" y="40.3">VBUS_DET 8</text>
<text x="114.4" y="37.8">VHV 1</text>
<text x="146" y="37.8">10 PD_PG</text>
<text x="146.6" y="40.4">9 CFG1</text>
<text x="174.1" y="40.3">BUCK_EN 5</text>
<text x="177.8" y="37.8">VBUS 3</text>
<text x="206.3" y="37.8">6 BOOT</text>
<text x="206.3" y="40.4">2 SW</text>
<text x="251.1" y="41.9" transform="rotate(-90 251.1 41.9)">SW</text>
<text x="302.4" y="37.8">Q3_B 1</text>
<text x="330.8" y="37.8">3 FAN_PWM</text>
<text x="330.8" y="40.4">2 GND</text>
<text x="37.8" y="42.8">GNDB12</text>
<text x="64.7" y="45.5">B5 CC_B</text>
<text x="64.8" y="42.9">A5 CC_A</text>
<text x="112.6" y="47.9">DPDM 4</text>
<text x="113.1" y="42.8">CC_B 7</text>
<text x="113.3" y="45.4">CC_A 6</text>
<text x="178.8" y="42.8">GND 1</text>
<text x="206.3" y="42.9">4 FB</text>
<text x="112.6" y="50.5">DPDM 5</text>
<text x="146" y="48">11 GND</text>
<text x="251.1" y="54.8" transform="rotate(-90 251.1 54.8)">+12V</text>
<text x="298.1" y="72.4" transform="rotate(-90 298.1 72.4)">PWM_MCU</text>
<text x="319.7" y="72.4" transform="rotate(-90 319.7 72.4)">GND</text>
<text x="341.3" y="72.4" transform="rotate(-90 341.3 72.4)">+3V3</text>
<text x="364.1" y="72.4" transform="rotate(-90 364.1 72.4)">TACH_MCU</text>
<text x="32.7" y="82.5" transform="rotate(-90 32.7 82.5)">VBUS</text>
<text x="54.3" y="82.5" transform="rotate(-90 54.3 82.5)">VBUS</text>
<text x="77.1" y="82.5" transform="rotate(-90 77.1 82.5)">VHV</text>
<text x="98.7" y="82.5" transform="rotate(-90 98.7 82.5)">GND</text>
<text x="120.3" y="82.5" transform="rotate(-90 120.3 82.5)">+3V3</text>
<text x="172.4" y="82.5" transform="rotate(-90 172.4 82.5)">GND</text>
<text x="195.2" y="82.5" transform="rotate(-90 195.2 82.5)">VBUS</text>
<text x="216.8" y="82.5" transform="rotate(-90 216.8 82.5)">BOOT</text>
<text x="238.4" y="82.5" transform="rotate(-90 238.4 82.5)">+12V</text>
<text x="261.3" y="82.5" transform="rotate(-90 261.3 82.5)">+12V</text>
<text x="282.9" y="82.5" transform="rotate(-90 282.9 82.5)">+12V</text>
<text x="298.1" y="85" transform="rotate(-90 298.1 85)">Q3_B</text>
<text x="319.7" y="85" transform="rotate(-90 319.7 85)">Q3_B</text>
<text x="341.3" y="89.3" transform="rotate(-90 341.3 89.3)">FAN_TACH</text>
<text x="364.1" y="89.3" transform="rotate(-90 364.1 89.3)">FAN_TACH</text>
<text x="32.7" y="93.9" transform="rotate(-90 32.7 93.9)">VHV</text>
<text x="77.1" y="94.2" transform="rotate(-90 77.1 94.2)">GND</text>
<text x="98.7" y="95.2" transform="rotate(-90 98.7 95.2)">CFG1</text>
<text x="172.4" y="95.3" transform="rotate(-90 172.4 95.3)">VBUS</text>
<text x="195.2" y="94.2" transform="rotate(-90 195.2 94.2)">GND</text>
<text x="216.8" y="93" transform="rotate(-90 216.8 93)">SW</text>
<text x="238.4" y="94.2" transform="rotate(-90 238.4 94.2)">GND</text>
<text x="261.3" y="94.2" transform="rotate(-90 261.3 94.2)">GND</text>
<text x="282.9" y="94.2" transform="rotate(-90 282.9 94.2)">GND</text>
<text x="54.3" y="99.6" transform="rotate(-90 54.3 99.6)">VBUS_DET</text>
<text x="120.3" y="96.4" transform="rotate(-90 120.3 96.4)">PD_PG</text>
<text x="172.4" y="121.9" transform="rotate(-90 172.4 121.9)">+12V</text>
<text x="195.2" y="121.9" transform="rotate(-90 195.2 121.9)">+12V</text>
<text x="216.8" y="121.9" transform="rotate(-90 216.8 121.9)">GND</text>
<text x="238.4" y="121.9" transform="rotate(-90 238.4 121.9)">FAN_EN</text>
<text x="261.3" y="121.9" transform="rotate(-90 261.3 121.9)">GND</text>
<text x="172.4" y="132.1" transform="rotate(-90 172.4 132.1)">FB</text>
<text x="195.2" y="132.1" transform="rotate(-90 195.2 132.1)">FB</text>
<text x="216.8" y="132.1" transform="rotate(-90 216.8 132.1)">FB</text>
<text x="238.4" y="138.3" transform="rotate(-90 238.4 138.3)">BUCK_EN</text>
<text x="261.3" y="138.3" transform="rotate(-90 261.3 138.3)">BUCK_EN</text>
<text x="330.8" y="142">1 GND</text>
<text x="410.2" y="141.9">GND</text>
<text x="32.7" y="147.3" transform="rotate(-90 32.7 147.3)">VBUS</text>
<text x="54.3" y="147.3" transform="rotate(-90 54.3 147.3)">GND</text>
<text x="77.1" y="147.3" transform="rotate(-90 77.1 147.3)">GND</text>
<text x="330.8" y="144.5">2 +12V</text>
<text x="330.8" y="147.1">3 FAN_TACH</text>
<text x="330.8" y="149.6">4 FAN_PWM</text>
<text x="410.2" y="144.4">+12V</text>
<text x="410.2" y="149.5">FAN_PWM</text>
<text x="32.7" y="162.3" transform="rotate(-90 32.7 162.3)">VSENSE</text>
<text x="54.3" y="162.3" transform="rotate(-90 54.3 162.3)">VSENSE</text>
<text x="77.1" y="162.3" transform="rotate(-90 77.1 162.3)">VSENSE</text>
<text x="330.8" y="177.5">1 GND</text>
<text x="410.2" y="180">+5V</text>
<text x="410.2" y="177.5">GND</text>
<text x="330.8" y="180.1">2 +3V3</text>
<text x="330.8" y="182.6">3 SDA</text>
<text x="330.8" y="185.2">4 SCL</text>
<text x="410.2" y="185.1">UART_TX</text>
<text x="410.2" y="182.5">UART_RX</text>
<text x="36.8" y="192.7">VBUS 1</text>
<text x="37.8" y="195.2">GND 2</text>
<text x="65.3" y="192.8">3 +5V</text>
<text x="163.3" y="197.8">PWM_MCU 3</text>
<text x="165.4" y="192.7">VSENSE 1</text>
<text x="165.6" y="195.2">FAN_EN 2</text>
<text x="215.9" y="192.8">14 XIAO_5V</text>
<text x="215.9" y="195.3">13 GND</text>
<text x="215.9" y="197.9">12 +3V3</text>
<text x="251.1" y="196.8" transform="rotate(-90 251.1 196.8)">+3V3</text>
<text x="166.5" y="200.3">PD_PG 4</text>
<text x="168.9" y="202.9">SDA 5</text>
<text x="164.7" y="207.9">UART_TX 7</text>
<text x="169" y="205.4">SCL 6</text>
<text x="216.5" y="205.5">9 TACH_MCU</text>
<text x="216.5" y="208">8 UART_RX</text>
<text x="251.1" y="208.5" transform="rotate(-90 251.1 208.5)">GND</text>
<text x="298.1" y="217.2" transform="rotate(-90 298.1 217.2)">+3V3</text>
<text x="319.7" y="217.2" transform="rotate(-90 319.7 217.2)">+3V3</text>
<text x="32.7" y="227.3" transform="rotate(-90 32.7 227.3)">VBUS</text>
<text x="54.3" y="227.3" transform="rotate(-90 54.3 227.3)">GND</text>
<text x="66" y="230.8">XIAO_5V</text>
<text x="81.3" y="230.8">+5V</text>
<text x="298.1" y="228.6" transform="rotate(-90 298.1 228.6)">SDA</text>
<text x="319.7" y="228.5" transform="rotate(-90 319.7 228.5)">SCL</text>
<text x="32.7" y="239" transform="rotate(-90 32.7 239)">GND</text>
<text x="54.3" y="239" transform="rotate(-90 54.3 239)">+5V</text>
</g>
<g font-size="1.8" fill="#a90000">
<text x="45" y="39">SHIELD</text>
<text x="45" y="41.5">GND</text>
<text x="146.6" y="42.9">2</text>
<text x="146.6" y="45.5">3</text>
<text x="408.2" y="142">1</text>
<text x="408.2" y="144.5">2</text>
<text x="408.2" y="147.1">3</text>
<text x="408.2" y="149.6">4</text>
<text x="408.2" y="177.5">1</text>
<text x="408.2" y="180.1">2</text>
<text x="408.2" y="182.6">3</text>
<text x="408.2" y="185.2">4</text>
<text x="215.9" y="200.4">11</text>
<text x="215.9" y="202.9">10</text>
</g>
</svg>
